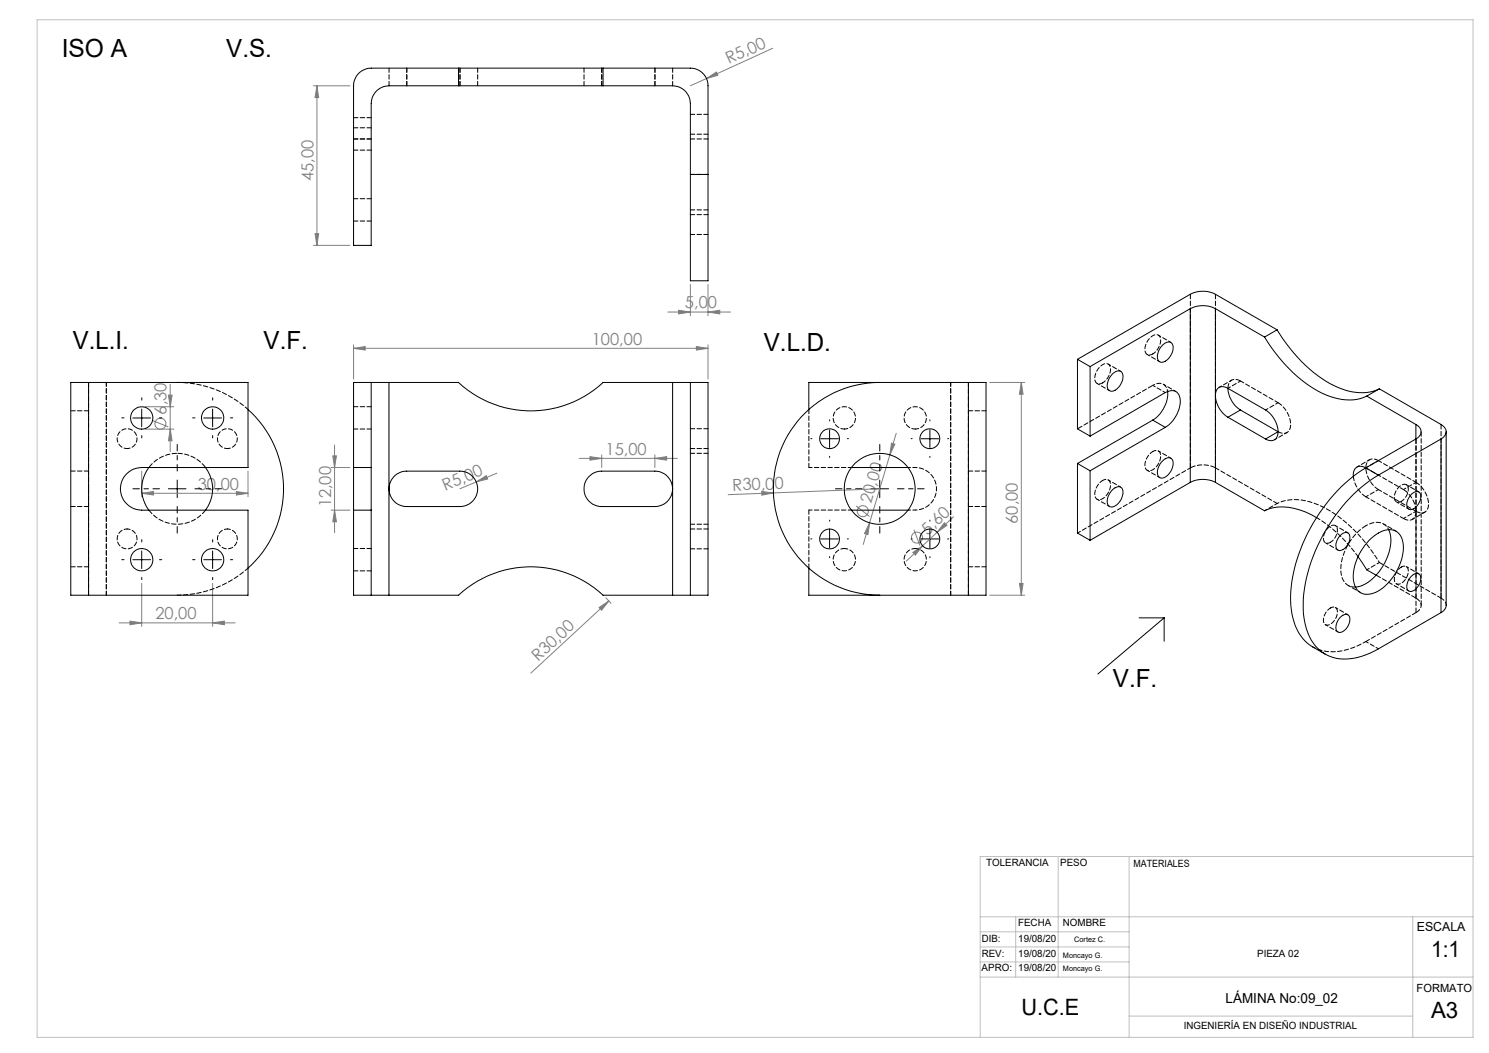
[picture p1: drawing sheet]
<svg xmlns="http://www.w3.org/2000/svg" width="420mm" height="297mm" viewBox="0 0 420 297" stroke-linecap="round" stroke-linejoin="round" font-family="sans-serif">
<g fill="none" stroke="#808080" stroke-width=".28">
<path d="M217.9 13.6l-18.6 8.6M88.4 24.2h10.3M89.4 24.2v45M89.4 24.2l.5 3.3h-1zM199.3 22.2l2.8-1.9 .4 .9zM199.3 22.2l-4.6 2M88.4 69.2h10.3M88.9 65.9h1l-.5 3.3zM99.7 98.2l3.3-.4v.9zM99.7 97.3v9.6M99.7 98.2h100M188.4 88h17.7"/>
<path d="M191.4 87.5l3.3 .5-3.3 .5zM194.7 80.2v8.8M196.4 97.8l3.3 .4-3.3 .5zM199.7 88l3.3-.5v1zM199.7 80.2v8.8M199.7 97.3v9.6M41 114.7h8M43 118.6l4.4 1.8M47.5 111.4h1l-.5 3.3zM48 108.4v19M279.2 107.9h9.9M288.1 107.9l.5 3.3h-1.1z"/>
<path d="M288.1 107.9v60M40 139.1l3.3-.5v1zM40 132.9v7.2M40 139.1h30M41 121h8M48 121l.5 3.3h-1zM66.7 138.6l3.3 .5-3.3 .5zM70 132.9v7.2M93.4 131.9h5.3M93.9 128.6h1l-.5 3.3zM94.4 125.5v24.7M134.3 135.9l2.9-1.7 .3 .9z"/>
<path d="M134.3 135.9l-4.6 2M140.2 133.5l-5.9 2.4M163.4 129.3h27.7M166.4 128.8l3.3 .5-3.3 .5zM169.7 128.3v3.6M184.7 129.3l3.3-.5v1zM184.7 128.3v3.6M214.8 138.6l3.4 .4-3.3 .7zM218.2 139l-12.8 .5M248.1 137.9l-29.9 1.1M251 128.3l-5.7 19.2M251.5 125l.9 .3-1.4 3z"/>
<path d="M252.8 122.2l-1.8 6.1M93.4 143.9h5.3M94.4 143.9l.5 3.3h-1zM241.5 142.7l3.8 3M245.3 147.5l-1.8 6.1M245.3 147.5l-.5 3.3-1-.3zM257.5 155.8l2.7-1.9-2 2.7zM257.8 149.4l1.7 4.5M266.4 147.5l.7 .7-2.8 1.9zM269 145.8l-13.4 12.5M33.6 175.7h32.7M36.7 175.2l3.3 .5-3.3 .5z"/>
<path d="M40 164.5v12.2M60 175.7l3.3-.5v1zM60 164.5v12.2M169 171.4l2.7-1.9-2 2.6zM170.9 168.6l1.5 1.6M171.7 169.5l-22 20.4M279.2 167.9h9.9M287.5 164.6h1.1l-.5 3.3z"/>
<circle cx="45.2" cy="119.5" r="1.56"/>
<circle cx="243.3" cy="144.2" r="1.55"/>
<circle cx="258.7" cy="151.6" r="1.56"/>
</g>
<path d="M45 137.9h-7.5M50 132.9v-7.5M55 137.9h7.5M243.2 137.9h-7.5M248.2 132.9v-7.5M253.2 137.9h7.5M50 142.9v7.5M248.2 142.9v7.5" fill="none" stroke="#000" stroke-width=".28" stroke-dasharray="15.2 1.3 1.3 1.3" stroke-dashoffset="13.4"/>
<g fill="none" stroke="#000" stroke-width=".28" stroke-dasharray="15.2 1.3 1.3 1.3">
<path d="M35 117.9h-.7M40 112.9v-.7M45 117.9h.6M55 117.9h-.7M60 112.9v-.7M65 117.9h.6M234 118.7v-.3M262.3 118.7v-.3M40 122.9v.6M60 122.9v.6M229 123.7h-.3M234 128.7v.3"/>
<path d="M239 123.7h.3M257.3 123.7h-.3M262.3 128.7v.3M267.3 123.7h.3M35 157.9h-.7M40 152.9v-.7M45 157.9h.6M55 157.9h-.7M60 152.9v-.7M65 157.9h.6M229 152h-.3M234 147v-.3"/>
<path d="M234 157v.3M239 152h.3M257.3 152h-.3M262.3 147v-.3M262.3 157v.3M267.3 152h.3M40 162.9v.6M60 162.9v.6"/>
</g>
<g fill="none" stroke="#000" stroke-width=".28">
<path d="M37.5 117.9h5M40 115.4v5M57.5 117.9h5M60 115.4v5M47.5 137.9h5M50 135.4v5M231.5 123.8h5M234 121.2v5M245.6 137.9h5M248.1 135.4v5M259.8 123.8h5M262.3 121.2v5"/>
<path d="M37.5 157.9h5M40 155.4v5M57.5 157.9h5M60 155.4v5M231.5 152h5M234 149.5v5M259.8 152h5M262.3 149.5v5M321.3 174.3h7.1M328.4 174.3l-18.7 15.8M328.4 174.3v6.6"/>
</g>
<path d="M10.5 5.6h405v287h-405zM276.5 258.6h139M286.5 258.6v17M298.5 241.6v34M318.5 241.6v51M398.5 258.6v34M415.5 241.6h-139v51M276.5 267.1h42M276.5 271.3h42M276.5 262.8h42M276.5 275.6h139M318.5 286.6h80" fill="none" stroke="#c0c0c0" stroke-width=".28"/>
<g fill="#808080">
<path d="M214.8 138.6l3.4 .4-3.3 .7z"/>
<path d="M134.3 135.9l2.9-1.7 .3 .9z"/>
<path d="M199.3 22.2l2.8-1.9 .4 .9z"/>
<path d="M169 171.4l2.7-1.9-2 2.6z"/>
<path d="M184.7 129.3l3.3-.5v1zM166.4 128.8l3.3 .5-3.3 .5z"/>
<path d="M99.7 98.2l3.3-.4v.9zM196.4 97.8l3.3 .4-3.3 .5zM191.4 87.5l3.3 .5-3.3 .5zM199.7 88l3.3-.5v1zM36.7 175.2l3.3 .5-3.3 .5zM60 175.7l3.3-.5v1z"/>
<path d="M257.5 155.8l.7 .8 2-2.7zM266.4 147.5l-2.1 2.6 2.8-1.9z"/>
<path d="M251.5 125l-.5 3.3 1.4-3zM245.3 147.5l-1.5 3 1 .3z"/>
<path d="M88.9 65.9h1l-.5 3.3zM89.4 24.2l.5 3.3h-1z"/>
<path d="M93.9 128.6h1l-.5 3.3zM94.4 143.9l.5 3.3h-1zM288.1 107.9l.5 3.3h-1.1zM287.5 164.6h1.1l-.5 3.3zM47.5 111.4h1l-.5 3.3zM48 121l.5 3.3h-1z"/>
<path d="M40 139.1l3.3-.5v1zM66.7 138.6l3.3 .5-3.3 .5z"/>
</g>
<g fill="none" stroke="#000" stroke-width=".28">
<path d="M129.3 19.2h40.8M129.3 19.2h-24.6a5 5 0 0 0-5 5v45h5v-40a5 5 0 0 1 5-5h19.6M129.3 19.2v5M170.1 19.2h24.6a5 5 0 0 1 5 5v25M170.1 19.2v5M129.3 24.2h40.8M170.1 24.2h19.6a5 5 0 0 1 5 5v20M194.7 49.2v30h5v-30M194.7 49.2h5M327.8 97.5a1.84 1.84 0 0 1 2.9-.5 4.2 4.2 0 0 1-3.1 5.2 1.66 1.66 0 0 1-1-2.4l.3-1zM335.7 87.1a7.8 7.8 0 0 1 7.1 0M335.7 87.1l-28.2 16.3"/>
<path d="M335.7 87.1v49M342.8 87.1l13.9 8M342.8 87.1v49M356.7 95.1a40 40 0 0 0 17.4 16.3 14.1 14.1 0 0 0 11.4 .3M360.2 93l-17.4-10a7.8 7.8 0 0 0-7.1 0l-31.8 18.3M360.2 93a40 40 0 0 0 17.4 16.4 14.2 14.2 0 0 0 11.5 .3M360.2 93l-3.5 2.1M25 107.9h-5v60h5M25 107.9h45v24h-30a6 6 0 0 0-6 6 6 6 0 0 0 6 6h30v24h-45M25 107.9v60M70 115.5a29.9 29.9 0 0 1 0 44.7M104.7 107.9h5"/>
<path d="M104.7 107.9h-5v24M104.7 107.9v24M109.7 107.9h19.6a29.9 29.9 0 0 0 40.8 0h19.6M109.7 107.9v60M189.7 107.9h5M189.7 107.9v60M194.7 107.9v60M194.7 107.9h5v60h-5M248.1 107.9a30 30 0 0 0-30 30 30 30 0 0 0 30 30M273.2 107.9h4.9v60h-4.9M273.2 107.9h-45.1v7.6M273.2 107.9v60"/>
<path d="M303.9 101.3l3.6 2.1M303.9 101.3v19.7l3.6 2M307.5 103.4v19.6M314 105.3a1.56 1.56 0 0 1 2.1-.6 1.56 1.56 0 0 1 .6 2.1 4.2 4.2 0 0 1-3.3 3.5 1.63 1.63 0 0 1-1-2.4l.6-1.4zM325.2 118.5l3.5 2M325.2 118.5l-21.3 12.2M329.4 110.4a9.3 9.3 0 0 1-4.2 8.1M346.4 109.5a2.14 2.14 0 0 0-2.6-.2 2.14 2.14 0 0 0-1 2.3 7.6 7.6 0 0 0 3.6 6.1M346.4 109.5l10.6 6.1a7.2 7.2 0 0 1 3.3 7.4 2.06 2.06 0 0 1-3.3 .8M346.4 109.5a7.8 7.8 0 0 0 3.5 6.1M346.4 117.7l10.6 6.1M349.9 115.6l10.6 6.2-3.5 2"/>
<path d="M349.9 115.6l-3.5 2.1M385.5 111.7l13.9 8M389.1 109.7l17.4 10a2.17 2.17 0 0 1 1.4 2.1 2.17 2.17 0 0 1-1.4 2M389.1 109.7l-3.6 2M399.4 119.7a2.17 2.17 0 0 1 1.4 2.1 2.17 2.17 0 0 1-1.4 2M399.4 119.7v4.1M42 131.9a10 10 0 0 0 0 12M58 131.9a10 10 0 0 1 0 12M99.7 131.9v12M99.7 131.9h5M104.7 131.9v12M111.4 134.1l.6-.4a4.7 4.7 0 0 1 2.7-.8h15a5 5 0 0 1 5 5 5 5 0 0 1-5 5h-15a5 5 0 0 1-4.7-3.3 5 5 0 0 1 1.4-5.5z"/>
<path d="M166.1 134.5l1-.9 2-.7h15.6a5 5 0 0 1 5 5 5 5 0 0 1-5 5h-15a5 5 0 0 1-4.6-3 5 5 0 0 1 1-5.4zM240.1 131.9h16.1M303.9 130.7v19.7l3.6 2M303.9 130.7l3.6 2.1M307.5 132.8v19.6M313.8 138.1a1.68 1.68 0 0 1 2.8-.1 4.3 4.3 0 0 1-3 5 1.54 1.54 0 0 1-1.3-2.1l.3-1zM327.6 130.3a2.05 2.05 0 0 1 3-.8 4 4 0 0 1-3.2 5.3 2.06 2.06 0 0 1-.6-3.1zM328.7 120.5a8.7 8.7 0 0 0 4-8.7 2.48 2.48 0 0 0-4-1.1l-21.2 12.3M328.7 120.5l-21.2 12.3M335.7 136.1a7.8 7.8 0 0 1 7.1 0M335.7 136.1l-28.2 16.3M342.8 136.1l13.9 8a14.5 14.5 0 0 1 12.7 .8l1.9 1.1"/>
<path d="M385.2 132a47.5 47.5 0 0 0-20.2 28.8 24.4 24.4 0 0 0 1.3 17.7l1.9 2.3a20.4 20.4 0 0 0 5.6 3.7M385.2 132a2.19 2.19 0 0 0-2.6-.2 2.19 2.19 0 0 0-.9 2.5M385.2 132l3.6 2M388.8 134a47.1 47.1 0 0 0-20.3 28.9 26.2 26.2 0 0 0 .9 16.7 11.1 11.1 0 0 0 13.6 5.8l4.6-1.7 18.9-10.9M398.3 139.3a1.37 1.37 0 0 1 1.3-.7 1.37 1.37 0 0 1 1.1 1 3.8 3.8 0 0 1-2.9 4.2 1.83 1.83 0 0 1-.7-2.9zM399.4 123.8l-14.2 8.2M406.5 123.8l-17.7 10.2M406.5 123.8v49M407.9 121.8v49.2l-.6 1.2-.8 .6M99.7 143.9v24h5M99.7 143.9h5M104.7 143.9v24"/>
<path d="M240.1 143.9h16.1M377.9 151.2a1.64 1.64 0 0 1 2.7-.4 3.7 3.7 0 0 1-2.8 4.5 1.83 1.83 0 0 1-.7-2.9zM383 157l2.5 3.7 2.7 1.5M386.2 152.4a8.1 8.1 0 0 1 6.4-3 4.3 4.3 0 0 1 3.3 4.7 15 15 0 0 1-8.4 13.2 3.9 3.9 0 0 1-5.7-3.6 15.2 15.2 0 0 1 4.4-11.3zM391.7 149.4a11.2 11.2 0 0 1-1.6 10.2 11.4 11.4 0 0 1-7.8 6M104.7 167.9h5M109.7 167.9h19.6a29.9 29.9 0 0 1 40.8 0h19.6M189.7 167.9h5M228.1 160.2v7.7h45.1M378.1 174.1a1.48 1.48 0 0 1 2.6-.1 3.7 3.7 0 0 1-3.1 4.4 1.82 1.82 0 0 1-.6-2.6zM398.1 162.6a1.48 1.48 0 0 1 2.6-.1 3.9 3.9 0 0 1-2.8 4.3 1.45 1.45 0 0 1-1-2.1l.6-1.4z"/>
<circle cx="40" cy="117.9" r="3.2"/>
<circle cx="60" cy="117.9" r="3.2"/>
<circle cx="234" cy="123.7" r="2.8"/>
<circle cx="248.1" cy="137.9" r="10"/>
<circle cx="262.3" cy="123.7" r="2.8"/>
<circle cx="40" cy="157.9" r="3.2"/>
<circle cx="60" cy="157.9" r="3.2"/>
<circle cx="234" cy="152" r="2.8"/>
<circle cx="262.3" cy="152" r="2.8"/>
</g>
<g fill="none" stroke="#000" stroke-width=".28" stroke-dasharray="1.3 .6">
<path d="M109.7 19.2v5M164.7 19.2v5M104.7 39.2h-5M104.7 36h-5M104.7 33.2h-5M114.7 24.2v-5M129.7 24.2v-5M134.7 24.2v-5M169.7 24.2v-5M184.7 24.2v-5M189.7 24.2v-5M194.7 37.9h5"/>
<path d="M199.7 32.3h-5M199.7 39.2h-5M99.7 42.3h5M104.7 56h-5M194.7 49.2h5M194.7 59.2h5M99.7 62.3h5M194.7 66.1h5M199.7 60.5h-5M335.8 83v49M20 115.9h5M104.7 114.7h-5"/>
<path d="M273.2 115.9h5M406.5 119.7v49M25 132.9h-5M99.7 121h5M194.7 126.5h5M199.7 120.9h-5M199.7 127.9h-5M273.2 132.9h5M342.8 132v-49M360.5 121.8a2.2 2.2 0 0 0 2.7 .1 2.2 2.2 0 0 0 .8-2.5 7.9 7.9 0 0 0-3.5-5.8M381.7 134.3a7.9 7.9 0 0 0 3.6 5.8M388.8 129.9a2.2 2.2 0 0 0-2.6-.1 2.2 2.2 0 0 0-.9 2.4 7.9 7.9 0 0 0 3.5 5.9"/>
<path d="M399.4 123.8v49M25 142.9h-5M25 159.9h-5M104.7 154.7h-5M194.7 154.8h5M194.7 147.9h5M199.7 149.2h-5M273.2 142.9h5M278.2 159.9h-5M385.3 148.3a15.3 15.3 0 0 0-7 13.4 3.9 3.9 0 0 0 4.1 3.9M399.4 144.2a2.2 2.2 0 0 0 2.6 .2 2.2 2.2 0 0 0 .9-2.5 7.9 7.9 0 0 0-3.5-5.9M399.4 144.2v-20.4"/>
<path d="M99.7 161h5M400.9 170.7v-49"/>
</g>
<g fill="none" stroke="#000" stroke-width=".28" stroke-dasharray="1.3 .6" stroke-dashoffset=".2">
<path d="M30 107.9v60M50 107.9a30 30 0 0 1 20 7.6M268.2 107.9v60M360.5 113.6l-10.6-6.1M388.8 138.1l10.6 6.1M395.9 138.1l-10.6-6.1M399.4 136l-10.6-6.1M371.4 146a40.7 40.7 0 0 1 11.7 11M375.3 153a3.7 3.7 0 0 0 1.6-4.5 1.72 1.72 0 0 0-2.5 .6 3.1 3.1 0 0 0-.7 3.9l.9 .2 .7-.2M385.3 140.1l10.6 6.1M395.3 141.4a3.7 3.7 0 0 0 1.6-4.5 1.72 1.72 0 0 0-2.5 .7 3.1 3.1 0 0 0-.7 3.8l.9 .3 .7-.3M395.3 159.9a3.7 3.7 0 0 0-1.7 4.5 1.72 1.72 0 0 0 2.5-.6 3.1 3.1 0 0 0 .7-3.9l-.8-.2-.7 .2"/>
<path d="M30 167.9v-60M70 160.2a30 30 0 0 1-20 7.7M268.2 167.9v-60M375.3 171.5a3.7 3.7 0 0 0-1.7 4.5 1.72 1.72 0 0 0 2.5-.7 3.1 3.1 0 0 0 .7-3.8l-.8-.3-.7 .3"/>
</g>
<path d="M25 107.9v30M349.9 107.5a2.16 2.16 0 0 0-2.5-.3 2.16 2.16 0 0 0-1 2.3M25 137.9v30M273.2 137.9v-30M58 143.9a10 10 0 0 1-16 0M395.9 146.2a2.16 2.16 0 0 0 2.5 .3 2.16 2.16 0 0 0 1-2.3M273.2 167.9v-30M388.2 162.2l11.2 6.5M399.4 172.8a2.16 2.16 0 0 0 1.5-2.1 2.16 2.16 0 0 0-1.5-2" fill="none" stroke="#000" stroke-width=".28" stroke-dasharray="1.3 .6" stroke-dashoffset="-.1"/>
<path d="M228.2 131.9v-16.4M342.8 132l17.4 10M389.1 158.7l17.4 10M228.2 160.2v-16.3M385.3 180.9l14.1-8.1" fill="none" stroke="#000" stroke-width=".28" stroke-dasharray="1.3 .6" stroke-dashoffset=".1"/>
<path d="M325.2 99.8a1.41 1.41 0 0 1-1.8 .1 1.41 1.41 0 0 1-.4-1.7 4.1 4.1 0 0 1 3.4-3.8 1.86 1.86 0 0 1 .8 2.6l-1 1.9-1 .9M311 108a1.41 1.41 0 0 1-1.7 0 1.41 1.41 0 0 1-.5-1.6 4.1 4.1 0 0 1 3.5-3.8 1.86 1.86 0 0 1 .8 2.6l-.7 1.4-1.4 1.4M238.2 121a3.2 3.2 0 0 1-2.9-4.6 3.2 3.2 0 0 1 5.4-.4 3.2 3.2 0 0 1-2 5h-.5M240.2 131.9h-12M258.2 121a3.2 3.2 0 0 1-2.9-4.6 3.2 3.2 0 0 1 5.4-.4 3.2 3.2 0 0 1-2 5h-.5M311 135.5a1.41 1.41 0 0 1 1.8 0 1.41 1.41 0 0 1 .4 1.6 4.1 4.1 0 0 1-3.4 3.8 1.86 1.86 0 0 1-.8-2.6l.9-1.8 1.1-1M325.2 127.3a1.41 1.41 0 0 1 1.7 0 1.41 1.41 0 0 1 .5 1.7 4.1 4.1 0 0 1-3.5 3.8 1.86 1.86 0 0 1-.8-2.6l.7-1.5 1.4-1.4M228.2 143.9h12M238.2 154.7a3.2 3.2 0 0 1 2.8 4.6 3.2 3.2 0 0 1-5.4 .4 3.2 3.2 0 0 1 2-4.9l.6-.1M258.2 154.7a3.2 3.2 0 0 1 2.8 4.6 3.2 3.2 0 0 1-5.4 .4 3.2 3.2 0 0 1 2-4.9l.6-.1M406.5 168.7l1.1 1 .3 1" fill="none" stroke="#000" stroke-width=".28" stroke-dasharray="1.3 .6" stroke-dashoffset=".3"/>
<path d="M258.2 131.9h-2M256.2 143.9h2" fill="none" stroke="#000" stroke-width=".28" stroke-dasharray="1.3 .6" stroke-dashoffset=".6"/>
<path d="M329.4 110.4a2.5 2.5 0 0 0-1.6-2.2 2.5 2.5 0 0 0-2.6 .5M258.2 143.9a6 6 0 0 0 6-6 6 6 0 0 0-6-6M360.2 142a14.4 14.4 0 0 1 12.7 .9 40.8 40.8 0 0 1 16.2 15.8M391.7 149.4a4 4 0 0 0-5.8-1.5l-.6 .4" fill="none" stroke="#000" stroke-width=".28" stroke-dasharray="1.3 .6" stroke-dashoffset=".7"/>
<path d="M35.8 126.5a2.8 2.8 0 0 1-2.5-4 2.8 2.8 0 0 1 4.8-.5 2.8 2.8 0 0 1-1.8 4.5h-.5M64.1 126.5a2.8 2.8 0 0 1-2.5-4 2.8 2.8 0 0 1 4.8-.5 2.8 2.8 0 0 1-1.8 4.5h-.5M35.8 149.2a2.8 2.8 0 0 1 2.6 4.1 2.8 2.8 0 0 1-4.8 .4 2.8 2.8 0 0 1 1.7-4.5h.5M64.1 149.2a2.8 2.8 0 0 1 2.5 4.1 2.8 2.8 0 0 1-4.7 .4 2.8 2.8 0 0 1 1.7-4.5h.5M303.9 150.3l31.9-18.3M370.3 182.4a13.5 13.5 0 0 0 12.6-.3l2.4-1.2" fill="none" stroke="#000" stroke-width=".28" stroke-dasharray="1.3 .6" stroke-dashoffset=".4"/>
<path d="M325.2 108.7l-21.3 12.2M42 131.9a10 10 0 0 1 8-4M50 127.9a10 10 0 0 1 8 4M335.8 132a7.8 7.8 0 0 1 7 0M399.4 144.2a7.8 7.8 0 0 0-3.5-6.1M399.4 168.7v-24.5" fill="none" stroke="#000" stroke-width=".28" stroke-dasharray="1.3 .6" stroke-dashoffset="-.2"/>
<g fill="none" stroke="#000" stroke-width=".28" stroke-dasharray="1.3 .6" stroke-dashoffset=".5">
<path d="M323.6 100l3.5 2M330.3 96.6l-3.6-2.1M309.4 108.2l3.6 2M316.1 104.7l-3.5-2M328.7 110.7l-3.5-2M331.7 110.4l-3.5-2M346.4 109.5l3.5-2M347.4 107.2l-3.5 2.1M357 115.6l3.5-2M316.1 137.4l-3.5-2M323.6 132.6l3.5 2.1M330.3 129.2l-3.6-2"/>
<path d="M359.5 124l3.5-2M385.3 132l3.5-2.1M386.3 129.7l-3.5 2M395.9 138.1l3.5-2.1M400.2 138.7l-3.5-2M309.4 140.8l3.6 2.1M356.7 144l3.5-2M373.9 153.1l3.5 2M380.2 150.3l-3.5-2M385.3 140.1l3.5-2M393.8 149.8l-3.5-2M393.9 141.6l3.5 2"/>
<path d="M395.9 146.2l3.5-2M398.4 146.5l3.5-2M373.9 176.2l3.5 2M380.2 173.4l-3.5-2.1M380.3 165.1l3.5 2.1M385.5 160.7l3.6-2M393.9 164.7l3.5 2M400.2 161.8l-3.5-2M385.3 180.9l3.5 2.1"/>
</g>
<g font-size="7.1">
<text x="17.4" y="16.1">ISO A</text>
<text x="63.8" y="16.1">V.S.</text>
<text x="20.6" y="98.4">V.L.I.</text>
<text x="74.4" y="98.4">V.F.</text>
<text x="215.5" y="99">V.L.D.</text>
<text x="313.9" y="193.9">V.F.</text>
</g>
<g font-size="6.3">
<text x="403.7" y="270">1:1</text>
<text x="288.1" y="286.2">U.C.E</text>
<text x="403.7" y="287.2">A3</text>
</g>
<g font-size="4.7" fill="#808080">
<text x="205.6" y="18.2" transform="rotate(-25 205.6 18.2)">R5,00</text>
<text x="88.4" y="51" transform="rotate(-90 88.4 51)">45,00</text>
<text x="193.2" y="87">5,00</text>
<text x="166.9" y="97.2">100,00</text>
<text x="47" y="116.9" transform="rotate(-90 47 116.9)">6,30</text>
<text x="170.8" y="128.3">15,00</text>
<text x="55.8" y="138.1">30,00</text>
<text x="93.4" y="143.1" transform="rotate(-90 93.4 143.1)">12,00</text>
<text x="125.6" y="138.5" transform="rotate(-23 125.6 138.5)">R5,00</text>
<text x="206.7" y="138.4" transform="rotate(-2 206.7 138.4)">R30,00</text>
<text x="245.8" y="142.2" transform="rotate(-73 245.8 142.2)">20,00</text>
<text x="287.1" y="147.7" transform="rotate(-90 287.1 147.7)">60,00</text>
<text x="261.7" y="151.1" transform="rotate(-43 261.7 151.1)">5,60</text>
<text x="43.8" y="174.7">20,00</text>
<text x="151.8" y="186.7" transform="rotate(-43 151.8 186.7)">R30,00</text>
</g>
<text font-size="3.9" x="345.7" y="283">LÁMINA No:09_02</text>
<text font-size="3.5" x="399.6" y="262.6">ESCALA</text>
<text font-size="3.2" x="399.6" y="279.7">FORMATO</text>
<g font-size="2.8">
<text x="278.1" y="244.3">TOLERANCIA</text>
<text x="299.1" y="244.3">PESO</text>
<text x="319.7" y="244.6">MATERIALES</text>
<text x="287.2" y="261.3">FECHA</text>
<text x="299.8" y="261.3">NOMBRE</text>
<text x="276.9" y="265.8">DIB:</text>
<text x="287.2" y="265.8">19/08/20</text>
<text x="276.9" y="273.8">APRO:</text>
<text x="276.9" y="270.1">REV:</text>
<text x="287.2" y="270.1">19/08/20</text>
<text x="287.2" y="273.8">19/08/20</text>
<text x="354.6" y="270.1">PIEZA 02</text>
<text x="333.9" y="290.3">INGENIERÍA EN DISEÑO INDUSTRIAL</text>
</g>
<g font-size="2.1">
<text x="303" y="265.8">Cortez C.</text>
<text x="299.8" y="270.1">Moncayo G.</text>
<text x="299.8" y="273.8">Moncayo G.</text>
</g>
</svg>
